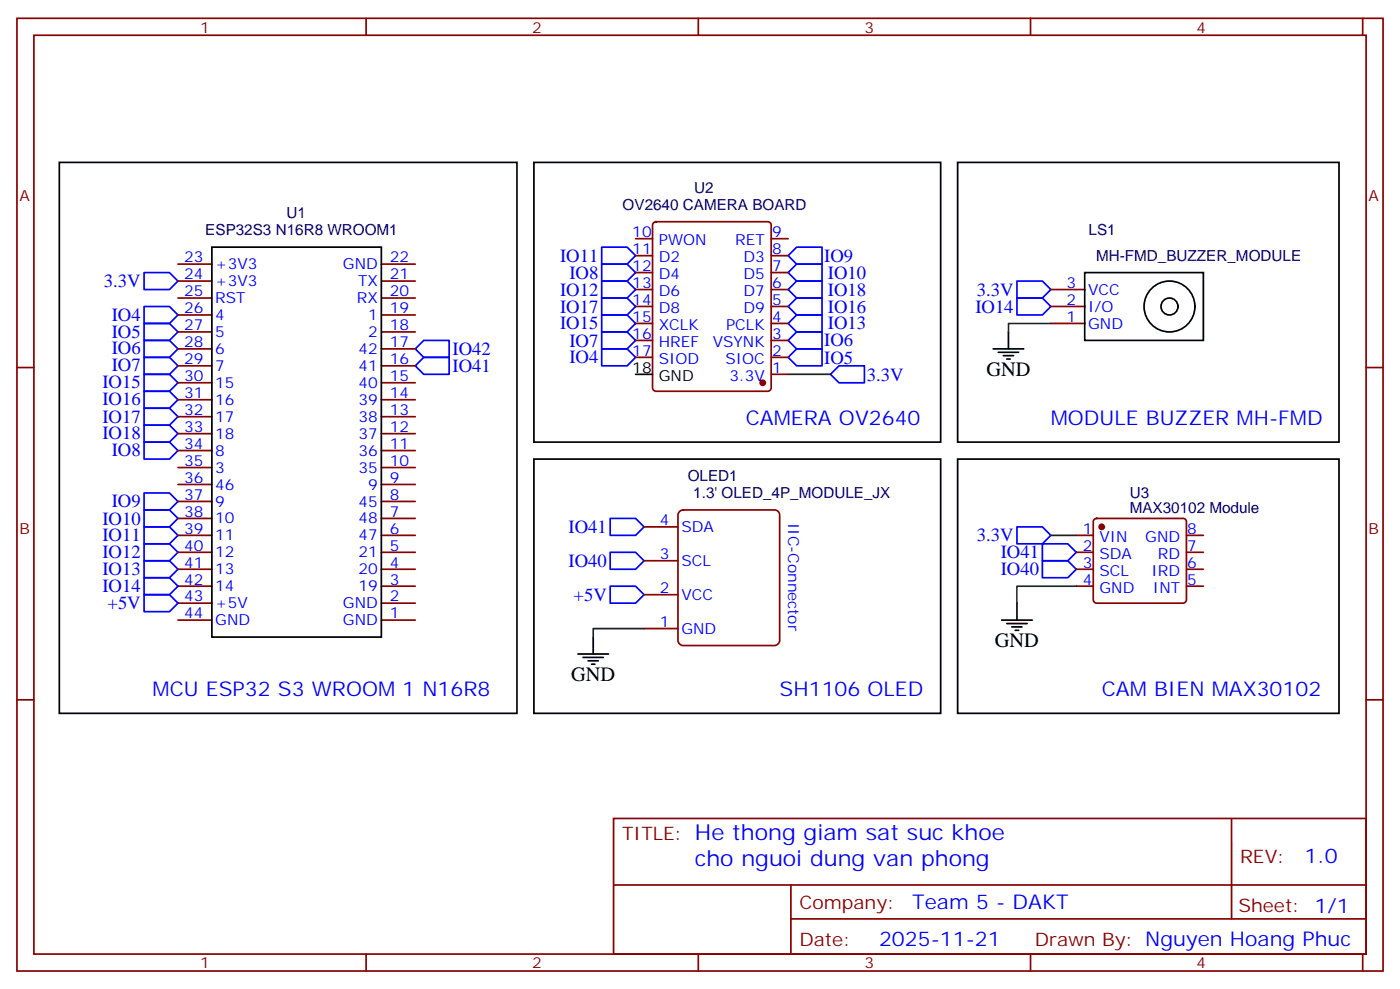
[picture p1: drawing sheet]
<svg xmlns="http://www.w3.org/2000/svg" width="291mm" height="206mm" viewBox="0 0 291 206" stroke-linecap="round" stroke-linejoin="round" font-family="sans-serif">
<g fill="none" stroke="#00f" stroke-width=".35">
<path d="M30 56.7h5.3l1.7 1.8-1.7 1.8h-5.3zM125.2 58.5h5.3l1.8 1.8-1.8 1.7h-5.3zM125.2 55h5.3l1.8 1.7-1.8 1.8h-5.3zM125.2 51.4h5.3l1.8 1.8-1.8 1.8h-5.3zM165.8 51.4h5.3v3.6h-5.3l-1.8-1.8zM165.8 55h5.3v3.5h-5.3l-1.8-1.8zM165.8 58.5h5.3v3.5h-5.3l-1.8-1.7zM211.7 58.5h5.3l1.7 1.8-1.7 1.7h-5.3zM30 77.9h5.3l1.7 1.8-1.7 1.7h-5.3zM30 70.8h5.3l1.7 1.8-1.7 1.8h-5.3zM30 74.4h5.3l1.7 1.7-1.7 1.8h-5.3zM30 63.8h5.3l1.7 1.7-1.7 1.8h-5.3z"/>
<path d="M30 67.3h5.3l1.7 1.8-1.7 1.7h-5.3zM88.2 70.8h5.3v3.6h-5.3l-1.8-1.8zM88.2 74.4h5.3v3.5h-5.3l-1.8-1.8zM125.2 72.6h5.3l1.8 1.8-1.8 1.7h-5.3zM125.2 69.1h5.3l1.8 1.7-1.8 1.8h-5.3zM125.2 65.5h5.3l1.8 1.8-1.8 1.8h-5.3zM125.2 62h5.3l1.8 1.8-1.8 1.7h-5.3zM165.8 72.6h5.3v3.5h-5.3l-1.8-1.7zM165.8 69.1h5.3v3.5h-5.3l-1.8-1.8zM165.8 62h5.3v3.5h-5.3l-1.8-1.7zM165.8 65.5h5.3v3.6h-5.3l-1.8-1.8zM174.6 76.1h5.3v3.6h-5.3l-1.7-1.8z"/>
<path d="M211.7 62h5.3l1.7 1.8-1.7 1.7h-5.3zM30 81.4h5.3l1.7 1.8-1.7 1.7h-5.3zM30 92h5.3l1.7 1.8-1.7 1.7h-5.3zM30 84.9h5.3l1.7 1.8-1.7 1.8h-5.3zM30 88.5h5.3l1.7 1.7-1.7 1.8h-5.3zM30 102.6h5.3l1.7 1.8-1.7 1.7h-5.3zM30 113.2h5.3l1.7 1.7-1.7 1.8h-5.3zM30 106.1h5.3l1.7 1.8-1.7 1.7h-5.3zM30 109.6h5.3l1.7 1.8-1.7 1.8h-5.3zM30 116.7h5.3l1.7 1.8-1.7 1.7h-5.3zM127 107.9h5.3l1.8 1.7-1.8 1.8h-5.3zM127 114.9h5.3l1.8 1.8-1.8 1.8h-5.3z"/>
<path d="M211.7 109.6h5.3l1.7 1.8-1.7 1.8h-5.3zM217 113.2h5.2l1.8 1.7-1.8 1.8h-5.2zM217 116.7h5.2l1.8 1.8-1.8 1.7h-5.2zM30 120.2h5.3l1.7 1.8-1.7 1.8h-5.3zM30 123.8h5.3l1.7 1.7-1.7 1.8h-5.3zM127 122h5.3l1.8 1.8-1.8 1.7h-5.3z"/>
</g>
<path d="M164 77.9h8.9M218.7 67.3h-8.8v1.8M218.7 111.4h5.3M134.1 130.8h-10.6v1.8M224 122h-12.3v3.5" fill="none" stroke="#008700" stroke-width=".35"/>
<g fill="none" stroke="#870000" stroke-width=".35">
<path d="M3.5 3.8h284.4v198.3h-284.4zM7.1 7.3h277.2v191.2h-277.2zM76.2 3.8v3.5M145.3 3.8v3.5M214.5 3.8v3.5M283.6 3.8v3.5M37 58.5h7.1M37 55h7.1M79.4 58.5h7M79.4 55h7M132.3 56.7h3.5M132.3 53.2h3.5"/>
<path d="M132.3 49.7h3.5M136.1 46.3l.4-.2h23.3a.71 .71 0 0 1 .7 .7v33.9a.76 .76 0 0 1-.7 .7h-23.3a.76 .76 0 0 1-.7-.7v-33.9zM160.5 56.7h3.5M160.5 53.2h3.5M160.5 49.7h3.5M3.5 76.5h3.6M37 79.7h7.1M37 76.1h7.1M37 72.6h7.1M37 69.1h7.1M37 65.5h7.1M37 62h7.1"/>
<path d="M79.4 79.7h7M79.4 76.1h7M79.4 72.6h7M79.4 69.1h7M79.4 65.5h7M79.4 62h7M132.3 67.3h3.5M132.3 63.8h3.5M132.3 60.3h3.5M132.3 74.4h3.5M132.3 70.8h3.5M160.5 67.3h3.5"/>
<path d="M160.5 63.8h3.5M160.5 60.3h3.5M160.5 77.9h3.5M160.5 74.4h3.5M160.5 70.8h3.5M218.7 67.3h7.1M218.7 63.8h7.1M218.7 60.3h7.1M284.3 76.5h3.6M37 97.3h7.1M37 93.8h7.1M37 90.2h7.1"/>
<path d="M37 86.7h7.1M37 83.2h7.1M79.4 97.3h7M79.4 93.8h7M79.4 90.2h7M79.4 86.7h7M79.4 83.2h7M37 111.4h7.1M37 114.9h7.1M37 118.5h7.1M37 107.9h7.1M37 104.4h7.1"/>
<path d="M37 100.8h7.1M79.4 111.4h7M79.4 114.9h7M79.4 118.5h7M79.4 107.9h7M79.4 104.4h7M79.4 100.8h7M134.1 109.6h7M134.1 116.7h7M141.3 106.5l.9-.4h19a1.06 1.06 0 0 1 1.1 1.1v26.1a1.13 1.13 0 0 1-1.1 1h-19a1.13 1.13 0 0 1-1.1-1v-26.1zM224 111.4h3.5M224 114.9h3.5"/>
<path d="M224 118.5h3.5M227.8 108.1l.4-.2h18a.71 .71 0 0 1 .7 .7v16.2a.76 .76 0 0 1-.7 .7h-18a.76 .76 0 0 1-.7-.7v-16.2zM246.9 111.4h3.6M246.9 114.9h3.6M246.9 118.5h3.6M37 122h7.1M37 129h7.1M37 125.5h7.1M79.4 122h7M79.4 129h7M79.4 125.5h7M134.1 123.8h7"/>
<path d="M134.1 130.8h7M224 122h3.5M246.9 122h3.6M3.5 145.6h3.6M284.3 145.6h3.6M127.7 170.3h156.6v28.2h-156.6zM256.3 170.3v20.9M76.2 198.5v3.6M127.7 184.2h156.5M145.3 198.5v3.6M164.6 191.2h119.6M164.6 184.2v14.1"/>
<path d="M214.5 198.5v3.6M283.6 198.5v3.6"/>
</g>
<g fill="none" stroke="#000" stroke-width=".35">
<path d="M12.3 33.8h95.3v114.6h-95.3zM111.1 33.8h84.7v58.2h-84.7zM199.3 33.8h79.4v58.2h-79.4zM44.1 51.4h35.3v81.2h-35.3zM225.8 56.7h24.7v14.1h-24.7zM132.3 77.9h3.5M206.7 72.6h6.4M207.8 73.3h4.2M208.8 74h2.2M209.5 74.7h.8M209.9 69.1v3.5M111.1 95.5h84.7v52.9h-84.7z"/>
<path d="M199.3 95.5h79.4v52.9h-79.4zM120.3 136.1h6.3M121.4 136.8h4.2M122.4 137.5h2.1M123.1 138.2h.7M123.5 132.6v3.5M208.5 129h6.3M209.5 129.8h4.3M210.6 130.5h2.1M211.3 131.2h.7M211.7 125.5v3.5"/>
<circle cx="243.4" cy="63.8" r="1.76"/>
<circle cx="243.4" cy="63.8" r="5.3"/>
</g>
<g fill="#870000" stroke="#870000" stroke-width=".35">
<circle cx="229.3" cy="109.6" r=".53"/>
<circle cx="158.7" cy="79.7" r=".53"/>
</g>
<g font-size="4.6" fill="#00f">
<text x="144.6" y="174.9">He thong giam sat suc khoe</text>
<text x="144.6" y="180.2">cho nguoi dung van phong</text>
</g>
<g font-size="4.2">
<text x="205.3" y="78.2">GND</text>
<text x="207.1" y="134.7">GND</text>
<text x="118.9" y="141.7">GND</text>
</g>
<g font-size="4.2" fill="#00f">
<text x="155.2" y="88.5">CAMERA OV2640</text>
<text x="218.7" y="88.5">MODULE BUZZER MH-FMD</text>
<text x="31.7" y="144.9">MCU ESP32 S3 WROOM 1 N16R8</text>
<text x="162.3" y="144.9">SH1106 OLED</text>
<text x="229.3" y="144.9">CAM BIEN MAX30102</text>
<text x="271.5" y="179.6">1.0</text>
<text x="189.9" y="189.1">Team 5 - DAKT</text>
<text x="183" y="196.9">2025-11-21</text>
</g>
<g font-size="3.9" fill="#00f">
<text x="21.6" y="59.8">3.3V</text>
<text x="116.6" y="54.5">IO11</text>
<text x="118.5" y="58">IO8</text>
<text x="171.5" y="54.5">IO9</text>
<text x="172.3" y="58">IO10</text>
<text x="116.6" y="65">IO17</text>
<text x="116.6" y="61.5">IO12</text>
<text x="172.3" y="65.1">IO16</text>
<text x="172.3" y="61.5">IO18</text>
<text x="203" y="65.1">IO14</text>
<text x="203.3" y="61.5">3.3V</text>
<text x="23.3" y="66.8">IO4</text>
<text x="23.3" y="70.3">IO5</text>
<text x="116.6" y="68.6">IO15</text>
<text x="172.3" y="68.6">IO13</text>
<text x="23.3" y="73.8">IO6</text>
<text x="23.3" y="77.3">IO7</text>
<text x="94.2" y="73.9">IO42</text>
<text x="94.2" y="77.4">IO41</text>
<text x="118.5" y="75.6">IO4</text>
<text x="118.5" y="72.1">IO7</text>
<text x="171.5" y="72.1">IO6</text>
<text x="171.5" y="75.7">IO5</text>
<text x="21.3" y="80.8">IO15</text>
<text x="180.4" y="79.2">3.3V</text>
<text x="21.3" y="84.3">IO16</text>
<text x="21.3" y="88">IO17</text>
<text x="21.3" y="91.4">IO18</text>
<text x="23.3" y="94.9">IO8</text>
<text x="23.3" y="105.5">IO9</text>
<text x="21.3" y="109.1">IO10</text>
<text x="21.3" y="112.6">IO11</text>
<text x="118.3" y="110.9">IO41</text>
<text x="203.3" y="112.6">3.3V</text>
<text x="21.3" y="116.1">IO12</text>
<text x="21.3" y="119.7">IO13</text>
<text x="118.3" y="118">IO40</text>
<text x="208.3" y="116.1">IO41</text>
<text x="208.3" y="119.7">IO40</text>
<text x="21.3" y="123.2">IO14</text>
<text x="119.4" y="125">+5V</text>
<text x="22.4" y="126.7">+5V</text>
</g>
<g font-size="3.9" fill="#800">
<text x="129.5" y="174.9">TITLE:</text>
<text x="258.1" y="179.6">REV:</text>
<text x="166.4" y="189.1">Company:</text>
<text x="257.7" y="189.7">Sheet: 1/1</text>
<text x="166.4" y="196.8">Date:</text>
<text x="215.4" y="196.9">Drawn By: Nguyen Hoang Phuc</text>
</g>
<g font-size="3.2" fill="#800">
<text x="41.6" y="6.8">1</text>
<text x="110.8" y="6.8">2</text>
<text x="179.9" y="6.8">3</text>
<text x="249.1" y="6.8">4</text>
<text x="4.1" y="41.9">A</text>
<text x="284.9" y="41.9">A</text>
<text x="4.1" y="111.1">B</text>
<text x="284.9" y="111.1">B</text>
<text x="41.6" y="201.5">1</text>
<text x="110.8" y="201.5">2</text>
<text x="179.9" y="201.5">3</text>
<text x="249.1" y="201.5">4</text>
</g>
<g font-size="3.2" fill="#000080">
<text x="144.5" y="40.1">U2</text>
<text x="59.6" y="45.4">U1</text>
<text x="129.6" y="43.7">OV2640 CAMERA BOARD</text>
<text x="42.7" y="49">ESP32S3 N16R8 WROOM1</text>
<text x="226.6" y="49">LS1</text>
<text x="228.2" y="54.3">MH-FMD_BUZZER_MODULE</text>
<text x="143.2" y="100.1">OLED1</text>
<text x="144.3" y="103.6">1.3' OLED_4P_MODULE_JX</text>
<text x="235.1" y="106.8">MAX30102 Module</text>
<text x="235.1" y="103.6">U3</text>
</g>
<g font-size="3.2" fill="#00f">
<text x="131.6" y="49.3">10</text>
<text x="131.6" y="52.8">11</text>
<text x="137.1" y="51.1">PWON</text>
<text x="153" y="51.1">RET</text>
<text x="160.7" y="52.8">8</text>
<text x="160.7" y="49.3">9</text>
<text x="38.3" y="54.6">23</text>
<text x="38.3" y="58.1">24</text>
<text x="44.8" y="56">+3V3</text>
<text x="44.8" y="59.5">+3V3</text>
<text x="71.4" y="56">GND</text>
<text x="74.5" y="59.5">TX</text>
<text x="81.1" y="58.1">21</text>
<text x="81.1" y="54.6">22</text>
<text x="131.6" y="56.4">12</text>
<text x="131.6" y="59.9">13</text>
<text x="137.1" y="54.6">D2</text>
<text x="137.1" y="58.1">D4</text>
<text x="154.7" y="58.1">D5</text>
<text x="154.7" y="54.6">D3</text>
<text x="160.7" y="59.9">6</text>
<text x="160.7" y="56.4">7</text>
<text x="222" y="59.9">3</text>
<text x="38.3" y="61.7">25</text>
<text x="38.3" y="65.2">26</text>
<text x="44.8" y="63.1">RST</text>
<text x="74.3" y="63.1">RX</text>
<text x="81.1" y="65.2">19</text>
<text x="81.1" y="61.7">20</text>
<text x="131.6" y="63.4">14</text>
<text x="137.1" y="61.7">D6</text>
<text x="137.1" y="65.2">D8</text>
<text x="154.7" y="65.2">D9</text>
<text x="154.7" y="61.7">D7</text>
<text x="160.7" y="63.4">5</text>
<text x="222" y="63.4">2</text>
<text x="226.5" y="64.8">I/O</text>
<text x="226.5" y="61.3">VCC</text>
<text x="38.3" y="68.7">27</text>
<text x="44.8" y="66.6">4</text>
<text x="44.8" y="70.1">5</text>
<text x="76.7" y="70.1">2</text>
<text x="76.7" y="66.6">1</text>
<text x="81.1" y="68.7">18</text>
<text x="131.6" y="67">15</text>
<text x="131.6" y="70.5">16</text>
<text x="137.1" y="68.7">XCLK</text>
<text x="151.1" y="68.7">PCLK</text>
<text x="160.7" y="70.5">3</text>
<text x="160.7" y="67">4</text>
<text x="222" y="67">1</text>
<text x="226.5" y="68.4">GND</text>
<text x="38.3" y="72.2">28</text>
<text x="38.3" y="75.8">29</text>
<text x="44.8" y="73.7">6</text>
<text x="44.8" y="77.2">7</text>
<text x="74.6" y="77.2">41</text>
<text x="74.6" y="73.7">42</text>
<text x="81.1" y="75.8">16</text>
<text x="81.1" y="72.2">17</text>
<text x="131.6" y="74">17</text>
<text x="137.1" y="72.2">HREF</text>
<text x="137.1" y="75.8">SIOD</text>
<text x="148.3" y="72.2">VSYNK</text>
<text x="151" y="75.8">SIOC</text>
<text x="160.7" y="77.5">1</text>
<text x="160.7" y="74">2</text>
<text x="38.3" y="79.3">30</text>
<text x="38.3" y="82.8">31</text>
<text x="44.8" y="80.7">15</text>
<text x="74.6" y="80.7">40</text>
<text x="81.1" y="82.8">14</text>
<text x="81.1" y="79.3">15</text>
<text x="151.9" y="79.3">3.3V</text>
<text x="38.3" y="86.4">32</text>
<text x="38.3" y="89.9">33</text>
<text x="44.8" y="84.2">16</text>
<text x="44.8" y="87.8">17</text>
<text x="74.6" y="87.8">38</text>
<text x="74.6" y="84.2">39</text>
<text x="81.1" y="89.9">12</text>
<text x="81.1" y="86.4">13</text>
<text x="38.3" y="93.4">34</text>
<text x="44.8" y="91.3">18</text>
<text x="44.8" y="94.8">8</text>
<text x="74.6" y="94.8">36</text>
<text x="74.6" y="91.3">37</text>
<text x="81.1" y="93.4">11</text>
<text x="38.3" y="96.9">35</text>
<text x="38.3" y="100.5">36</text>
<text x="44.8" y="98.4">3</text>
<text x="44.8" y="101.9">46</text>
<text x="74.6" y="98.4">35</text>
<text x="76.7" y="101.9">9</text>
<text x="81.1" y="100.5">9</text>
<text x="81.1" y="96.9">10</text>
<text x="38.3" y="104">37</text>
<text x="38.3" y="107.5">38</text>
<text x="44.8" y="105.4">9</text>
<text x="74.6" y="105.4">45</text>
<text x="81.1" y="107.5">7</text>
<text x="81.1" y="104">8</text>
<text x="38.3" y="111.1">39</text>
<text x="44.8" y="108.9">10</text>
<text x="44.8" y="112.5">11</text>
<text x="74.6" y="112.5">47</text>
<text x="74.6" y="108.9">48</text>
<text x="81.1" y="111.1">6</text>
<text x="137.3" y="109.3">4</text>
<text x="141.8" y="110.7">SDA</text>
<text x="164" y="108.8" transform="rotate(90 164 108.8)">IIC-Connector</text>
<text x="225.3" y="111.1">1</text>
<text x="228.8" y="112.8">VIN</text>
<text x="238.4" y="112.8">GND</text>
<text x="247.1" y="111.1">8</text>
<text x="38.3" y="114.6">40</text>
<text x="38.3" y="118.1">41</text>
<text x="44.8" y="116">12</text>
<text x="44.8" y="119.5">13</text>
<text x="74.6" y="119.5">20</text>
<text x="74.6" y="116">21</text>
<text x="81.1" y="118.1">4</text>
<text x="81.1" y="114.6">5</text>
<text x="137.3" y="116.3">3</text>
<text x="141.8" y="117.8">SCL</text>
<text x="225.3" y="114.6">2</text>
<text x="225.3" y="118.1">3</text>
<text x="228.8" y="116.3">SDA</text>
<text x="228.8" y="119.9">SCL</text>
<text x="239.7" y="119.9">IRD</text>
<text x="241" y="116.3">RD</text>
<text x="247.1" y="118.1">6</text>
<text x="247.1" y="114.6">7</text>
<text x="38.3" y="121.6">42</text>
<text x="38.3" y="125.2">43</text>
<text x="44.8" y="123">14</text>
<text x="74.6" y="123">19</text>
<text x="81.1" y="125.2">2</text>
<text x="81.1" y="121.6">3</text>
<text x="137.3" y="123.4">2</text>
<text x="141.8" y="124.8">VCC</text>
<text x="225.3" y="121.6">4</text>
<text x="228.8" y="123.4">GND</text>
<text x="240" y="123.4">INT</text>
<text x="247.1" y="121.6">5</text>
<text x="38.3" y="128.7">44</text>
<text x="44.8" y="126.6">+5V</text>
<text x="44.8" y="130.1">GND</text>
<text x="71.4" y="130.1">GND</text>
<text x="71.4" y="126.6">GND</text>
<text x="81.1" y="128.7">1</text>
<text x="137.3" y="130.5">1</text>
<text x="141.8" y="131.9">GND</text>
</g>
<g font-size="3.2">
<text x="131.6" y="77.5">18</text>
<text x="137.1" y="79.3">GND</text>
</g>
</svg>
